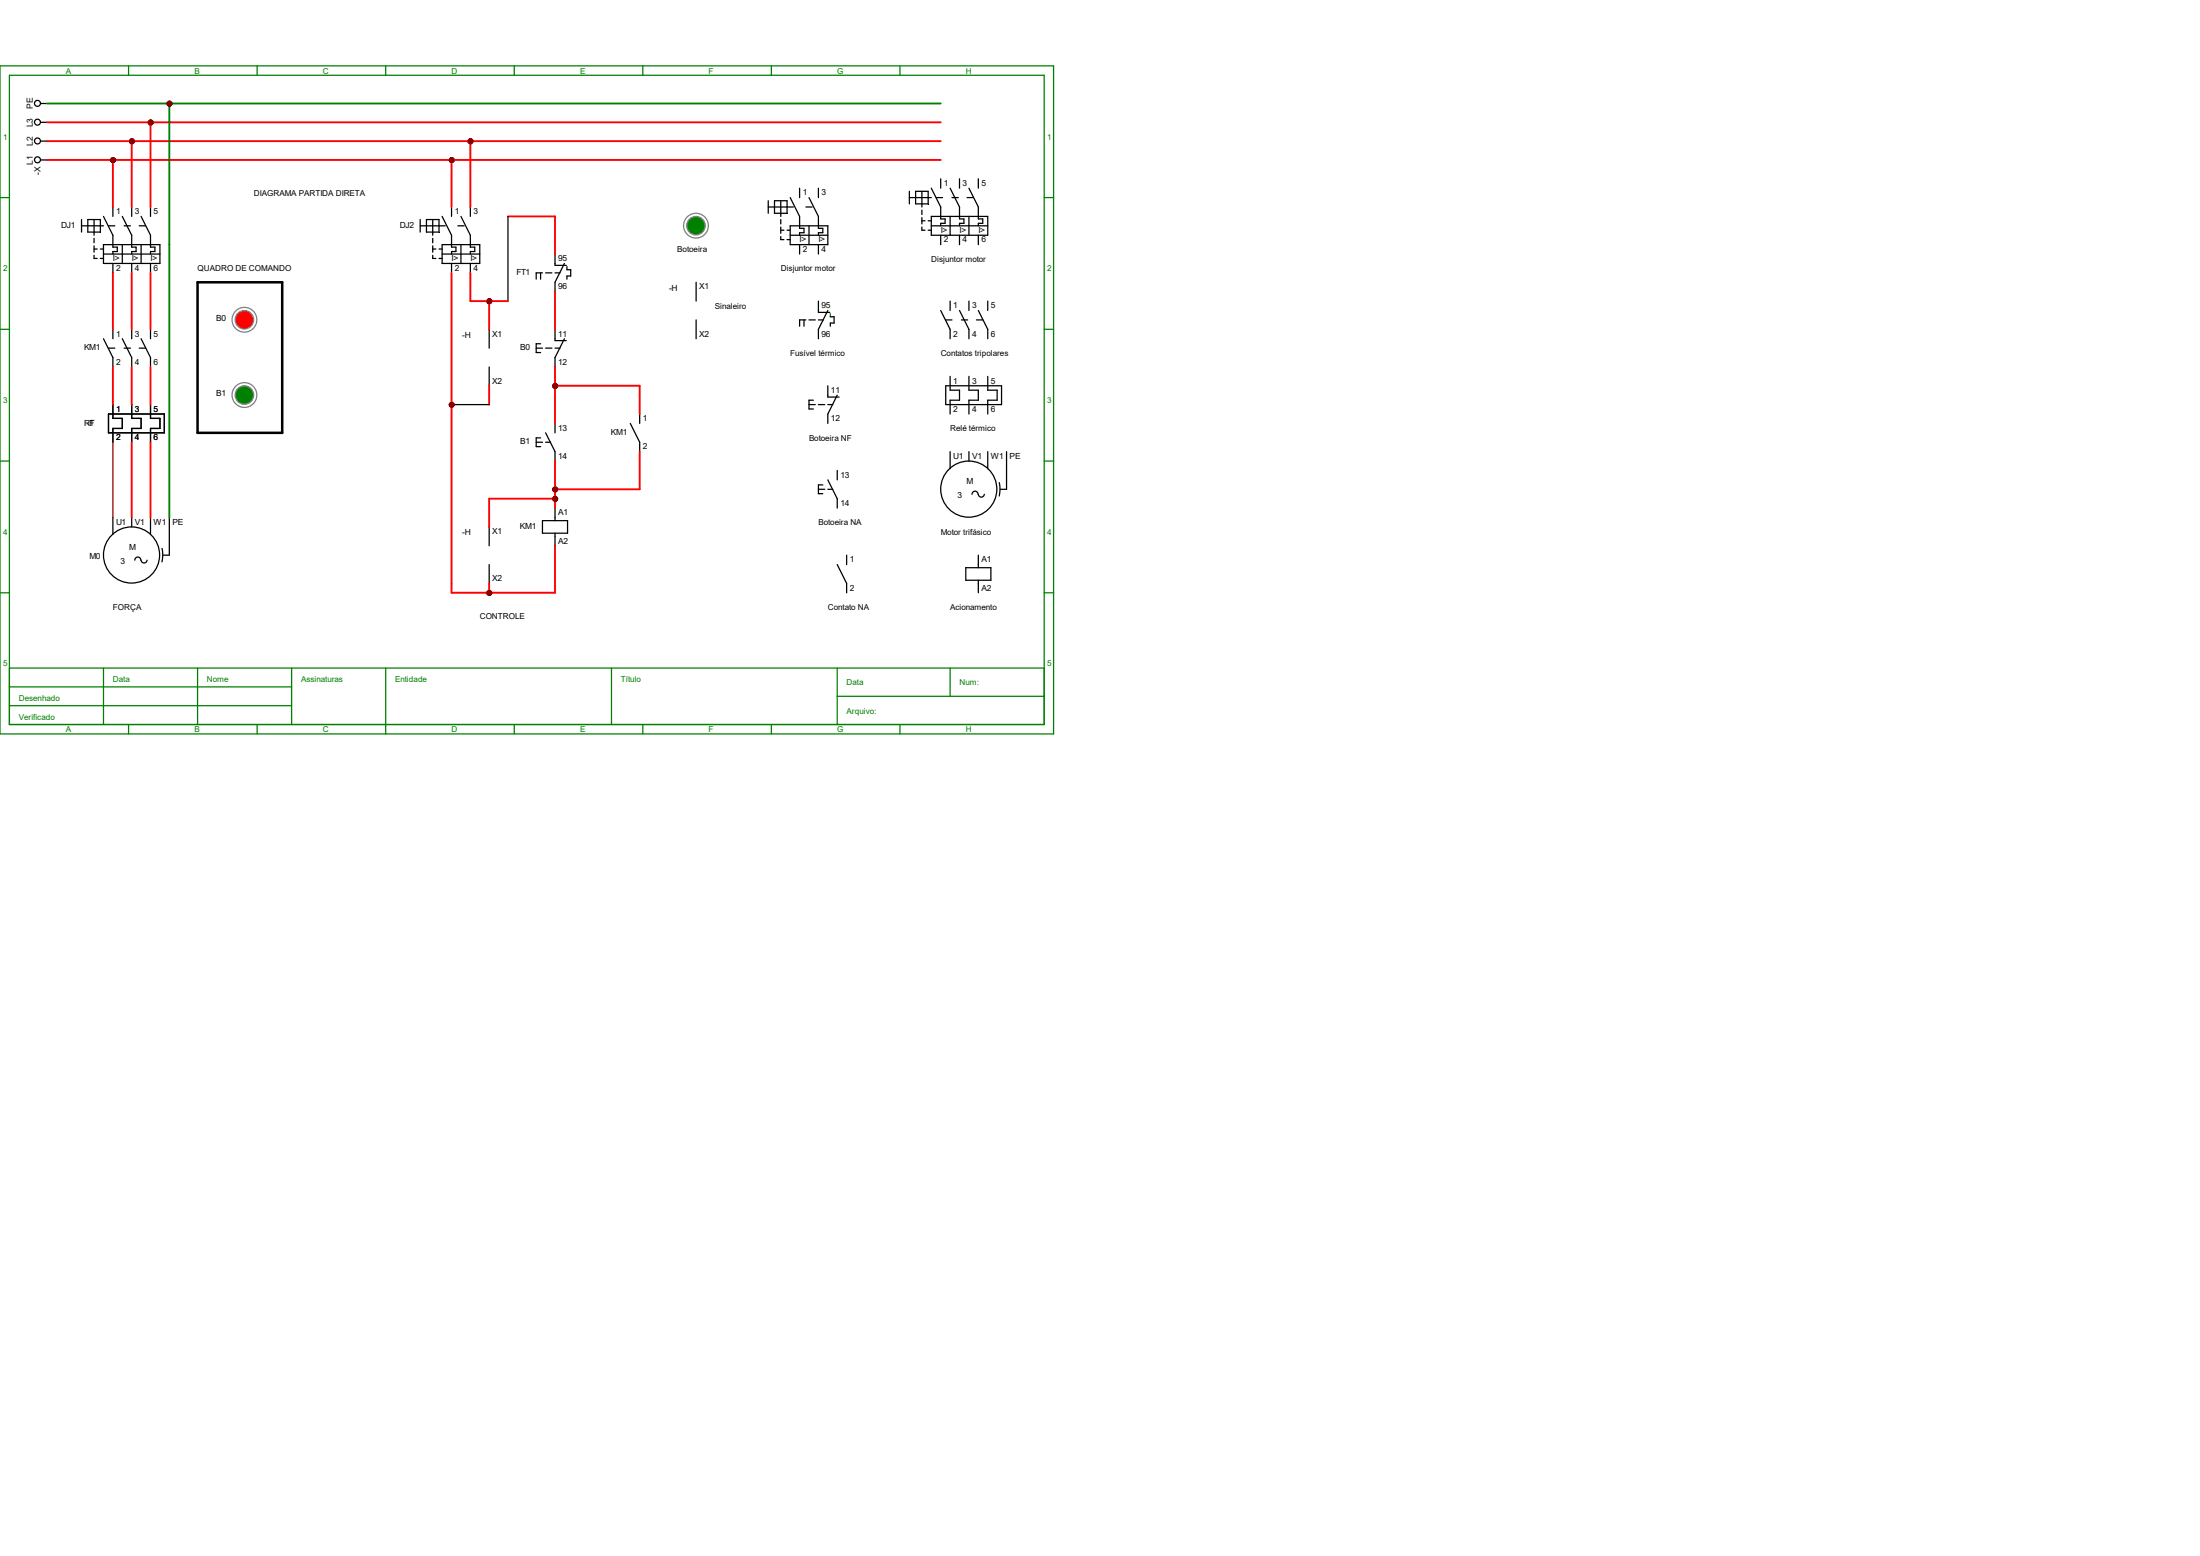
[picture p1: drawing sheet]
<svg xmlns="http://www.w3.org/2000/svg" width="297mm" height="210mm" viewBox="0 0 297 210" stroke-linecap="round" stroke-linejoin="round" font-family="sans-serif">
<g fill="none" stroke="#008000" stroke-width=".17">
<path d="M0 8.9h142.2v90.2h-142.2zM1.3 10.2h139.7v87.6h-139.7zM17.4 8.9v1.3M34.7 8.9v1.3M52.1 8.9v1.3M69.4 8.9v1.3M86.8 8.9v1.3M104.1 8.9v1.3M121.5 8.9v1.3M0 26.7h1.3M141 26.7h1.2M0 44.4h1.3"/>
<path d="M141 44.4h1.2M0 62.2h1.3M141 62.2h1.2M0 80h1.3M1.3 90.2h139.7M1.3 92.7h38.1M1.3 95.2h38.1M14 90.2v7.6M17.4 97.8v1.3M26.7 90.2v7.6M34.7 97.8v1.3M39.4 90.2v7.6"/>
<path d="M52.1 90.2v8.9M69.4 97.8v1.3M82.5 90.2v7.6M86.8 97.8v1.3M104.1 97.8v1.3M113 94h28M113 90.2v7.6M121.5 97.8v1.3M128.3 90.2v3.8M141 80h1.2"/>
</g>
<g fill="none" stroke="#000" stroke-width=".17">
<path d="M5.5 19h.8M5.5 16.5h.8M5.5 14h.8M5.5 21.6h.8M11 29.6v1.7M11 30.5h3M11.9 29.6h1.6v1.7h-1.6zM12.7 29.6v2.1M12.7 32.2v.6M12.7 33.2v.8M12.7 34.5v.4h.4M12.7 33.6h.4"/>
<path d="M13.5 33.6h.5M13.5 34.9h.5M14 29.2l1.2 2.5v1.7h.6v.6h-.6v.3M14 33h7.6v2.6h-7.6zM14 34.3h7.6M14.6 30.5h.9M15.2 27.9v1.3M15.2 35.6v1.2M16.5 29.2l1.3 2.5v1.7h.6v.6h-.6v.3M16.5 33v2.6M16.8 30.5h.8M17.8 27.9v1.3"/>
<path d="M17.8 35.6v1.2M18.8 30.5h.8M19 29.2l1.3 2.5v1.7h.6v.6h-.6v.3M19 33v2.6M20.3 27.9v1.3M20.3 35.6v1.2"/>
<circle cx="5.1" cy="19" r=".4"/>
<circle cx="5.1" cy="16.5" r=".4"/>
<circle cx="5.1" cy="13.9" r=".4"/>
<circle cx="5.1" cy="21.6" r=".4"/>
</g>
<g fill="#f00" stroke="#800000" stroke-width=".17">
<circle cx="15.3" cy="21.6" r=".28"/>
<circle cx="17.8" cy="19.1" r=".28"/>
<circle cx="20.3" cy="16.5" r=".28"/>
</g>
<g fill="none" stroke="#000" stroke-width=".17">
<path d="M14 45.7l1.2 2.6v1.2M14.6 47h.9M14.6 55.9h7.6v2.5h-7.6zM15.2 44.4v1.3M15.2 54.6v1.9h1.3v1.3h-1.3v1.9M16.5 45.7l1.3 2.6v1.2M16.8 47h.8M17.8 44.4v1.3M17.8 54.6v1.9h1.2v1.3h-1.2v1.9M18.8 47h.8M19 45.7l1.3 2.6v1.2M20.3 44.4v1.3"/>
<path d="M20.3 54.6v1.9h1.3v1.3h-1.3v1.9M15.2 69.8v2.3M17.8 69.8v1.3M19 75.6a.4 .4 0 0 0-.4-.4 .4 .4 0 0 0-.4 .4M19.9 75.6a.4 .4 0 0 1-.4 .4 .4 .4 0 0 1-.5-.4M20.3 69.8v2.3M21.9 74l.1 .9-.1 .9M22.9 69.8v5.1h-.9"/>
<circle cx="17.8" cy="74.9" r="3.8"/>
</g>
<circle cx="22.9" cy="14" r=".28" fill="#f00" stroke="#800000" stroke-width=".17"/>
<path d="M26.7 38.1h11.4v20.3h-11.4z" fill="none" stroke="#000" stroke-width=".34"/>
<g fill="none" stroke="#000" stroke-width=".17">
<path d="M56.7 29.6v1.7M56.7 30.5h3.4M57.6 29.6h1.7v1.7h-1.7zM58.4 29.6v2.1M58.4 32.2v.6M58.4 33.2v.8M58.4 34.5v.4h.4M58.4 33.6h.4M59.3 33.6h.4M59.3 34.9h.4M59.7 29.2l1.3 2.5v1.7h.6v.6h-.6v.3M59.7 33h5.1v2.6h-5.1z"/>
<path d="M59.7 34.3h5.1M61 27.9v1.3M61 35.6v1.2M61.8 30.5h.9M62.2 29.2l1.3 2.5v1.7h.6v.6h-.6v.3M62.2 33v2.6M63.5 27.9v1.3M63.5 35.6v1.2M73 36.8v.9M73.2 36.8h-.8v.9M73.7 36.8h.8M74.9 34.3v1.5h1.6"/>
<path d="M74.9 36.8h.7M76.2 35.6l-1.3 2.5v1.3M76.5 36v.4h.5v.9h-.5v.4M72.4 47h.8M72.4 59.7h.8M73 46.4h-.6v1.2h.6M73 59.1h-.6v1.2h.6M73.7 58.4l1.2 2.6v1.2M73.7 47h.8M73.7 59.7h.6M74.9 44.4v1.6h1.6M74.9 57.1v1.3"/>
<path d="M74.9 47h.7M76.2 45.7l-1.3 2.6v1.2M85.1 57.1l1.3 2.6v1.3M86.4 55.9v1.2M73.2 70.3h3.4v1.7h-3.4zM74.9 68.6v1.7M74.9 72v1.7"/>
</g>
<g fill="#f00" stroke="#800000" stroke-width=".17">
<circle cx="61" cy="21.6" r=".28"/>
<circle cx="63.5" cy="19.1" r=".28"/>
<circle cx="75" cy="66.1" r=".28"/>
<circle cx="75" cy="52.1" r=".28"/>
</g>
<circle cx="33" cy="43.2" r="1.67" fill="none" stroke="#808080" stroke-width=".17"/>
<circle cx="33" cy="43.2" r="1.25" fill="#f00" stroke="#808080" stroke-width=".17"/>
<circle cx="33" cy="53.3" r="1.67" fill="none" stroke="#808080" stroke-width=".17"/>
<circle cx="33" cy="53.3" r="1.25" fill="#008000" stroke="#808080" stroke-width=".17"/>
<g fill="none" stroke="#000" stroke-width=".17">
<path d="M103.7 27.1v1.7M103.7 27.9h3.4M104.6 27.1h1.7v1.7h-1.7zM105.4 31.1h.4M105.4 27.1v2.1M105.4 29.6v.6M105.4 30.6v.9M105.4 31.9v.4h.4M106.3 31.1h.4M106.3 32.3h.4M106.7 30.5h5.1v2.5h-5.1zM106.7 31.7h5.1"/>
<path d="M106.7 26.7l1.2 2.5v1.6h.6v.6h-.6v.3M107.9 25.4v1.3M107.9 33v1.3M108.8 27.9h.8M109.2 26.7l1.3 2.5v1.6h.6v.6h-.6v.3M109.2 30.5v2.5M110.5 25.4v1.3M110.5 33v1.3M122.8 25.8v1.7M122.8 26.7h2.9M123.6 25.8h1.7v1.7h-1.7zM124.5 25.8v2.1"/>
<path d="M124.5 28.4v.6M124.5 29.4v.8M124.5 30.6v.5h.4M124.5 29.8h.4M125.3 29.8h.4M125.3 31.1h.4M125.7 25.4l1.3 2.5v1.6h.6v.6h-.6v.4M125.7 29.2h7.6v2.5h-7.6zM125.7 30.5h7.6M126.4 26.7h.9M127 24.1v1.3M127 31.7v1.3"/>
<path d="M128.3 25.4l1.2 2.5v1.6h.6v.6h-.6v.4M128.3 29.2v2.5M128.5 26.7h.9M129.5 24.1v1.3M129.5 31.7v1.3M130.6 26.7h.8M130.8 25.4l1.3 2.5v1.6h.6v.6h-.6v.4M130.8 29.2v2.5M132.1 24.1v1.3M132.1 31.7v1.3M108.5 43.2v.8M108.8 43.2h-.9v.8"/>
<path d="M109.2 43.2h.9M109.2 54.6h.9M109.8 54h-.6v1.2h.6M110.5 43.2h.7M110.5 54.6h.8M110.5 40.6v1.6h1.5M111.8 54.6h.6M111.8 41.9l-1.3 2.5v1.3M111.8 52.1v1.5h1.5M112.1 42.8h.5v.8h-.5v.4M113 53.3l-1.2 2.6v1.2M127 41.9l1.3 2.5v1.3"/>
<path d="M127.7 43.2h.8M127.7 52.1h7.5v2.5h-7.5zM128.3 50.8v1.9h1.2v1.3h-1.2v1.9M128.3 40.6v1.3M129.5 41.9l1.3 2.5v1.3M129.8 43.2h.8M130.8 50.8v1.9h1.3v1.3h-1.3v1.9M130.8 40.6v1.3M131.8 43.2h.9M132.1 41.9l1.2 2.5v1.3M133.3 40.6v1.3M133.3 50.8v1.9h1.3v1.3h-1.3v1.9"/>
<path d="M110.5 66h.8M111.1 65.4h-.6v1.2h.6M111.8 66h.6M111.8 64.8l1.2 2.5v1.3M113 63.5v1.3M113 76.2l1.3 2.5v1.3M114.3 74.9v1.3M128.3 61v2.2M130.4 76.6h3.4v1.7h-3.4zM130.8 61v1.2M132 66.7a.4 .4 0 0 0-.4-.4 .4 .4 0 0 0-.4 .4M132.1 74.9v1.7"/>
<path d="M132.1 78.3v1.7M132.9 66.7a.4 .4 0 0 1-.4 .4 .4 .4 0 0 1-.4-.4M133.3 61v2.2M134.9 65.1l.1 .9-.1 1M135.9 61v5h-.9"/>
<circle cx="130.8" cy="66" r="3.8"/>
</g>
<path d="M112.1 42.3v.5" fill="none" stroke="#008000" stroke-width=".17"/>
<circle cx="94" cy="30.5" r="1.67" fill="none" stroke="#808080" stroke-width=".17"/>
<circle cx="94" cy="30.5" r="1.25" fill="#008000" stroke="#808080" stroke-width=".17"/>
<path d="M66 44.4v2.6M66 49.5v2.6M66 71.1v2.6M66 76.2v2.5" fill="none" stroke="#000" stroke-width=".17"/>
<g fill="#f00" stroke="#800000" stroke-width=".17">
<circle cx="61" cy="54.6" r=".28"/>
<circle cx="75" cy="67.3" r=".28"/>
<circle cx="66.1" cy="80" r=".28"/>
</g>
<circle cx="66.1" cy="40.7" r=".28" fill="#f00" stroke="#000" stroke-width=".17"/>
<path d="M94 38.1v2.5M94 43.2v2.5" fill="none" stroke="#000" stroke-width=".17"/>
<g fill="#f00" stroke="#800000" stroke-width=".25">
<circle cx="15.3" cy="21.6" r=".28"/>
<circle cx="17.8" cy="19.1" r=".28"/>
<circle cx="20.3" cy="16.5" r=".28"/>
<circle cx="22.9" cy="14" r=".28"/>
<circle cx="61" cy="21.6" r=".28"/>
<circle cx="63.5" cy="19.1" r=".28"/>
<circle cx="75" cy="66.1" r=".28"/>
<circle cx="75" cy="52.1" r=".28"/>
<circle cx="66.1" cy="40.7" r=".28"/>
<circle cx="75" cy="67.3" r=".28"/>
<circle cx="66.1" cy="80" r=".28"/>
<circle cx="61" cy="54.6" r=".28"/>
</g>
<circle cx="61" cy="54.6" r=".28" fill="#f00" stroke="#000" stroke-width=".17"/>
<g fill="none" stroke="#f00" stroke-width=".25">
<path d="M6.3 19h120.7M6.3 16.5h120.7M17.8 19v8.9M20.3 16.5v11.4M63.5 19v8.9M6.3 21.6h120.7M15.2 21.6v6.3M15.2 36.8v7.6M17.8 36.8v7.6M20.3 36.8v7.6M61 21.6v6.3M61 36.8v43.2h13.9v-6.3"/>
<path d="M63.5 36.8v3.8h5.1M68.6 29.2h6.3v5.1M74.9 39.4v5M15.2 49.5v5.1M17.8 49.5v5.1M17.8 59.7v10.1M20.3 49.5v5.1M20.3 59.7v10.1M66 40.6v3.8M66 52.1v2.5M74.9 49.5v7.6M74.9 52.1h11.5v3.8"/>
<path d="M66 78.7v1.3M74.9 62.2v6.4M74.9 67.3h-8.9v3.8M86.4 61v5h-11.5"/>
</g>
<path d="M6.3 14h120.7M22.9 14v55.8" fill="none" stroke="#008000" stroke-width=".25"/>
<g fill="#800000" stroke="#800000" stroke-width=".25">
<circle cx="15.3" cy="21.6" r=".28"/>
<circle cx="17.8" cy="19.1" r=".28"/>
<circle cx="20.3" cy="16.5" r=".28"/>
<circle cx="22.9" cy="14" r=".28"/>
<circle cx="61" cy="21.6" r=".28"/>
<circle cx="63.5" cy="19.1" r=".28"/>
<circle cx="75" cy="66.1" r=".28"/>
<circle cx="75" cy="52.1" r=".28"/>
<circle cx="61" cy="54.6" r=".28"/>
<circle cx="66.1" cy="40.7" r=".28"/>
<circle cx="75" cy="67.3" r=".28"/>
<circle cx="66.1" cy="80" r=".28"/>
</g>
<path d="M15.2 59.7v10.1" fill="none" stroke="#800000" stroke-width=".17"/>
<path d="M68.6 29.2v11.4M61 54.6h5" fill="none" stroke="#000" stroke-width=".17"/>
<g font-size="1.1" fill="#008000">
<text x="8.9" y="9.9">A</text>
<text x="26.2" y="9.9">B</text>
<text x="43.6" y="9.9">C</text>
<text x="61" y="9.9">D</text>
<text x="78.3" y="9.9">E</text>
<text x="95.7" y="9.9">F</text>
<text x="113" y="9.9">G</text>
<text x="130.4" y="9.9">H</text>
<text x=".4" y="18.8">1</text>
<text x="141.4" y="18.8">1</text>
<text x=".4" y="36.6">2</text>
<text x="141.4" y="36.6">2</text>
<text x=".4" y="54.4">3</text>
<text x="141.4" y="54.4">3</text>
<text x=".4" y="72.2">4</text>
<text x="141.4" y="72.2">4</text>
<text x=".4" y="90">5</text>
<text x="141.4" y="90">5</text>
<text x="2.5" y="94.6">Desenhado</text>
<text x="15.2" y="92.1">Data</text>
<text x="27.9" y="92.1">Nome</text>
<text x="40.6" y="92.1">Assinaturas</text>
<text x="53.3" y="92.1">Entidade</text>
<text x="83.8" y="92.1">Título</text>
<text x="114.3" y="92.5">Data</text>
<text x="129.5" y="92.5">Num:</text>
<text x="2.5" y="97.2">Verificado</text>
<text x="8.9" y="98.8">A</text>
<text x="26.2" y="98.8">B</text>
<text x="43.6" y="98.8">C</text>
<text x="61" y="98.8">D</text>
<text x="78.3" y="98.8">E</text>
<text x="95.7" y="98.8">F</text>
<text x="113" y="98.8">G</text>
<text x="114.3" y="96.3">Arquivo:</text>
<text x="130.4" y="98.8">H</text>
</g>
<g font-size="1.1">
<text x="4.4" y="17.2" transform="rotate(-90 4.4 17.2)">L3</text>
<text x="4.4" y="14.6" transform="rotate(-90 4.4 14.6)">PE</text>
<text x="4.4" y="22.3" transform="rotate(-90 4.4 22.3)">L1</text>
<text x="4.4" y="19.7" transform="rotate(-90 4.4 19.7)">L2</text>
<text x="5.5" y="23.6" transform="rotate(-90 5.5 23.6)">-X</text>
<text x="15.7" y="28.9">1</text>
<text x="18.2" y="28.9">3</text>
<text x="20.7" y="28.9">5</text>
<text x="34.3" y="26.5">DIAGRAMA PARTIDA DIRETA</text>
<text x="61.4" y="28.9">1</text>
<text x="63.9" y="28.9">3</text>
<text x="108.4" y="26.4">1</text>
<text x="110.9" y="26.4">3</text>
<text x="127.4" y="25.1">1</text>
<text x="130" y="25.1">3</text>
<text x="132.5" y="25.1">5</text>
<text x="8.3" y="30.8">DJ1</text>
<text x="15.2" y="35.3">I&gt;</text>
<text x="17.8" y="35.3">I&gt;</text>
<text x="20.3" y="35.3">I&gt;</text>
<text x="54" y="30.8">DJ2</text>
<text x="61" y="35.3">I&gt;</text>
<text x="63.5" y="35.3">I&gt;</text>
<text x="75.4" y="35.3">95</text>
<text x="91.4" y="34.1">Botoeira</text>
<text x="107.9" y="32.7">I&gt;</text>
<text x="108.4" y="34">2</text>
<text x="110.5" y="32.7">I&gt;</text>
<text x="110.9" y="34">4</text>
<text x="125.7" y="35.3">Disjuntor motor</text>
<text x="127" y="31.5">I&gt;</text>
<text x="127.4" y="32.7">2</text>
<text x="129.5" y="31.5">I&gt;</text>
<text x="130" y="32.7">4</text>
<text x="132.1" y="31.5">I&gt;</text>
<text x="132.5" y="32.7">6</text>
<text x="15.7" y="36.5">2</text>
<text x="18.2" y="36.5">4</text>
<text x="20.7" y="36.5">6</text>
<text x="26.7" y="36.6">QUADRO DE COMANDO</text>
<text x="61.4" y="36.5">2</text>
<text x="63.9" y="36.5">4</text>
<text x="69.7" y="37.1">FT1</text>
<text x="75.4" y="39.1">96</text>
<text x="90.3" y="39.2">-H</text>
<text x="94.4" y="39.1">X1</text>
<text x="96.5" y="41.7">Sinaleiro</text>
<text x="105.4" y="36.6">Disjuntor motor</text>
<text x="110.9" y="41.6">95</text>
<text x="128.7" y="41.6">1</text>
<text x="131.2" y="41.6">3</text>
<text x="133.8" y="41.6">5</text>
<text x="11.3" y="47.3">KM1</text>
<text x="15.7" y="45.4">1</text>
<text x="18.2" y="45.4">3</text>
<text x="20.7" y="45.4">5</text>
<text x="29.2" y="43.3">B0</text>
<text x="62.4" y="45.6">-H</text>
<text x="66.5" y="45.4">X1</text>
<text x="70.2" y="47.3">B0</text>
<text x="75.4" y="45.4">11</text>
<text x="94.4" y="45.4">X2</text>
<text x="110.9" y="45.4">96</text>
<text x="128.7" y="45.4">2</text>
<text x="131.2" y="45.4">4</text>
<text x="133.8" y="45.4">6</text>
<text x="15.7" y="49.2">2</text>
<text x="18.2" y="49.2">4</text>
<text x="20.7" y="49.2">6</text>
<text x="29.2" y="53.5">B1</text>
<text x="66.5" y="51.8">X2</text>
<text x="75.4" y="49.2">12</text>
<text x="106.7" y="48">Fusível térmico</text>
<text x="112.2" y="53">11</text>
<text x="127" y="48">Contatos tripolares</text>
<text x="128.7" y="51.8">1</text>
<text x="131.2" y="51.8">3</text>
<text x="133.8" y="51.8">5</text>
<text x="11.3" y="57.4">RT</text>
<text x="11.7" y="57.4">-F</text>
<text x="15.7" y="55.6">1</text>
<text x="15.7" y="59.4">2</text>
<text x="18.2" y="55.6">3</text>
<text x="18.2" y="59.4">4</text>
<text x="20.7" y="55.6">5</text>
<text x="20.7" y="59.4">6</text>
<text x="70.2" y="60">B1</text>
<text x="75.4" y="58.1">13</text>
<text x="82.5" y="58.7">KM1</text>
<text x="86.8" y="56.9">1</text>
<text x="109.2" y="59.5">Botoeira NF</text>
<text x="112.2" y="56.9">12</text>
<text x="128.3" y="58.2">Relé térmico</text>
<text x="128.7" y="55.6">2</text>
<text x="131.2" y="55.6">4</text>
<text x="133.8" y="55.6">6</text>
<text x="75.4" y="61.9">14</text>
<text x="86.8" y="60.7">2</text>
<text x="113.5" y="64.5">13</text>
<text x="128.7" y="61.9">U1</text>
<text x="130.5" y="65.3">M</text>
<text x="131.2" y="61.9">V1</text>
<text x="133.8" y="61.9">W1</text>
<text x="136.3" y="61.9">PE</text>
<text x="15.7" y="70.8">U1</text>
<text x="18.2" y="70.8">V1</text>
<text x="20.7" y="70.8">W1</text>
<text x="23.3" y="70.8">PE</text>
<text x="70.2" y="71.4">KM1</text>
<text x="75.4" y="69.6">A1</text>
<text x="110.5" y="70.9">Botoeira NA</text>
<text x="113.5" y="68.3">14</text>
<text x="129.3" y="67.2">3</text>
<text x="12.1" y="75.5">M0</text>
<text x="16.3" y="76.1">3</text>
<text x="17.4" y="74.2">M</text>
<text x="62.4" y="72.3">-H</text>
<text x="66.5" y="72.1">X1</text>
<text x="75.4" y="73.4">A2</text>
<text x="114.7" y="75.9">1</text>
<text x="127" y="72.2">Motor trifásico</text>
<text x="132.5" y="75.9">A1</text>
<text x="15.2" y="82.3">FORÇA</text>
<text x="64.8" y="83.6">CONTROLE</text>
<text x="66.5" y="78.4">X2</text>
<text x="111.8" y="82.3">Contato NA</text>
<text x="114.7" y="79.7">2</text>
<text x="128.3" y="82.3">Acionamento</text>
<text x="132.5" y="79.7">A2</text>
</g>
</svg>
